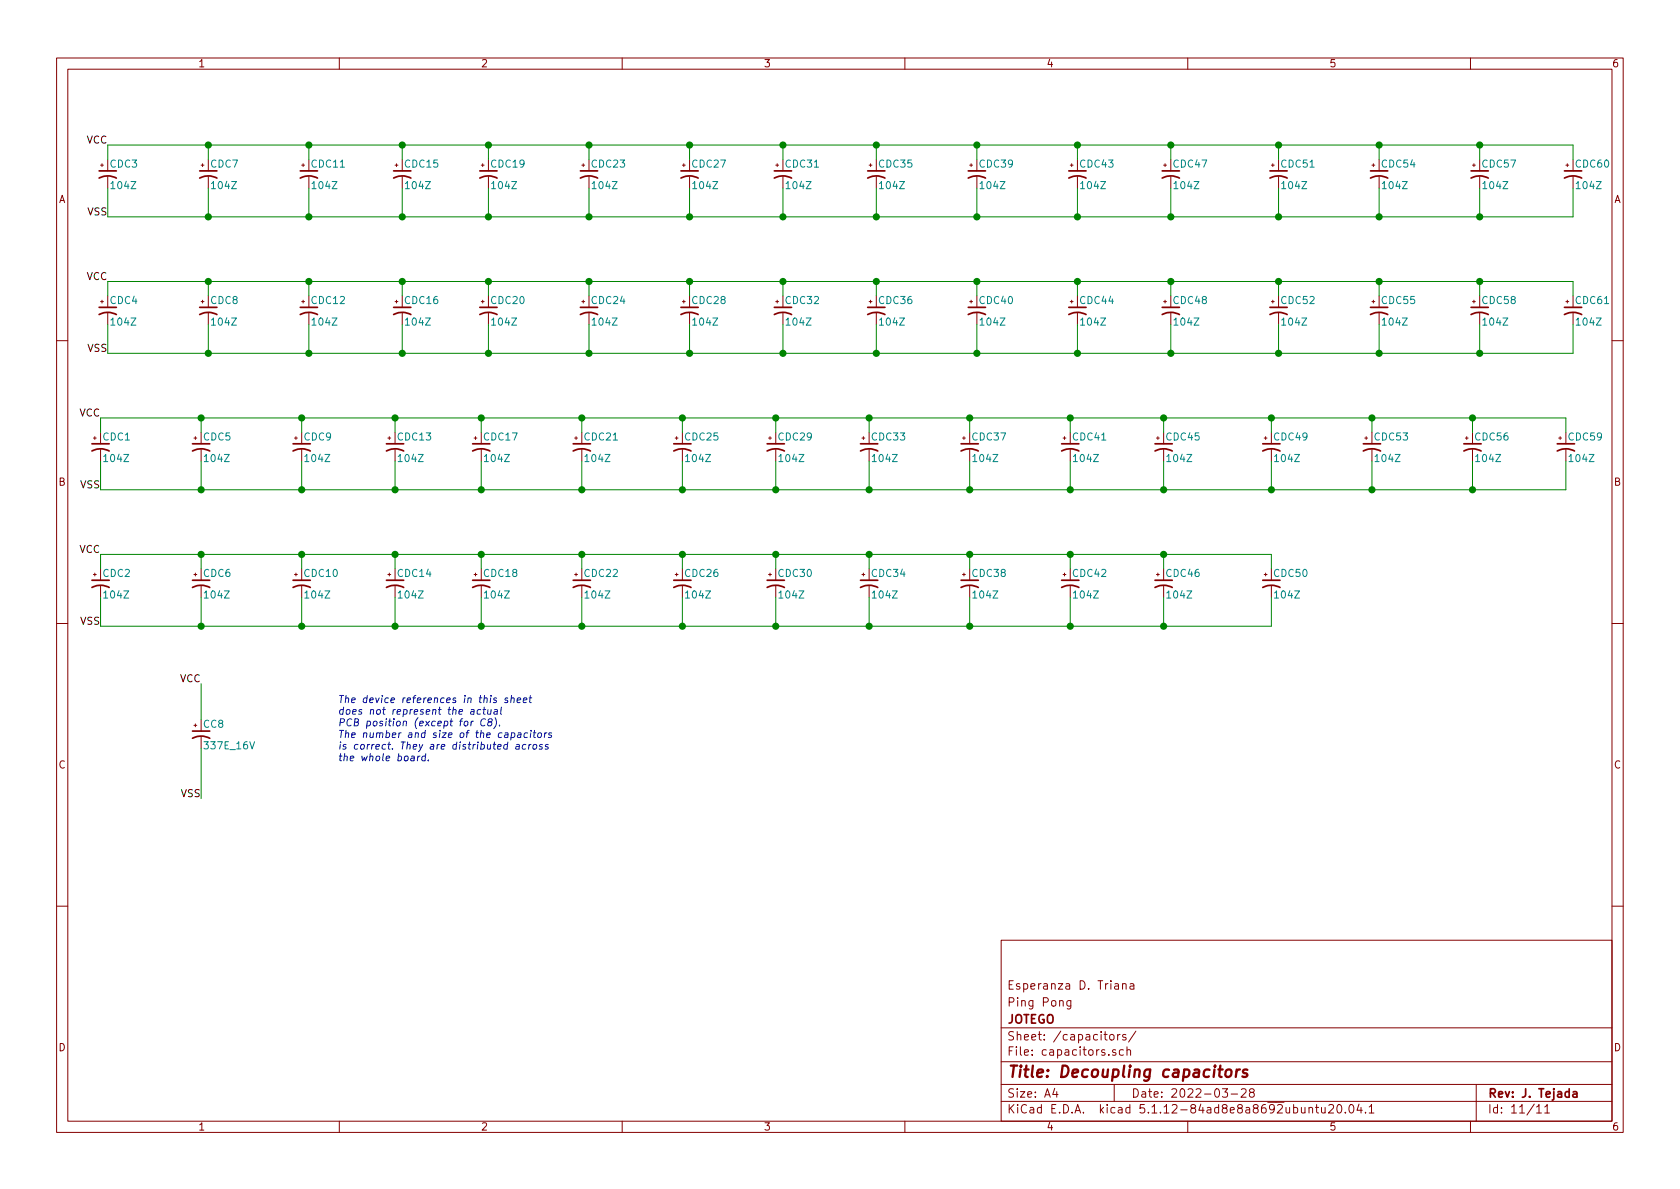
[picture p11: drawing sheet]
<svg xmlns="http://www.w3.org/2000/svg" width="297mm" height="210mm" viewBox="0 0 297 210" stroke-linecap="round" stroke-linejoin="round" font-family="sans-serif">
<g fill="none" stroke="#840000" stroke-width=".18">
<path d="M10 10.3h277v189.9h-277zM12 12.2h273v186.1h-273zM60 10.3v1.9M110 10.3v1.9M160 10.3v1.9M210 10.3v1.9M260 10.3v1.9M17.8 29.2h.5M18 29v.5M19 31.2v2.1M35.6 29.2h.5M35.8 29v.5"/>
<path d="M36.8 31.2v2.1M53.3 29.2h.5M53.6 29v.5M54.6 31.2v2.1M69.8 29.2h.6M70.1 29v.5M71.1 31.2v2.1M85.1 29.2h.5M85.3 29v.5M86.4 31.2v2.1M102.9 29.2h.5M103.1 29v.5"/>
<path d="M104.1 31.2v2.1M120.6 29.2h.6M120.9 29v.5M121.9 31.2v2.1M137.2 29.2h.5M137.4 29v.5M138.4 31.2v2.1M153.7 29.2h.5M153.9 29v.5M154.9 31.2v2.1M171.4 29.2h.6M171.7 29v.5"/>
<path d="M172.7 31.2v2.1M189.2 29.2h.5M189.5 29v.5M190.5 31.2v2.1M205.7 29.2h.5M206 29v.5M207 31.2v2.1M224.8 29.2h.5M225 29v.5M226.1 31.2v2.1M242.6 29.2h.5M242.8 29v.5"/>
<path d="M243.8 31.2v2.1M260.3 29.2h.6M260.6 29v.5M261.6 31.2v2.1M276.9 29.2h.5M277.1 29v.5M278.1 31.2v2.1M17.8 53.3h.5M18 53.1v.5M19 55.4v2M35.6 53.3h.5M35.8 53.1v.5"/>
<path d="M36.8 55.4v2M53.3 53.3h.5M53.6 53.1v.5M54.6 55.4v2M69.8 53.3h.6M70.1 53.1v.5M71.1 55.4v2M85.1 53.3h.5M85.3 53.1v.5M86.4 55.4v2M102.9 53.3h.5M103.1 53.1v.5"/>
<path d="M104.1 55.4v2M120.6 53.3h.6M120.9 53.1v.5M121.9 55.4v2M137.2 53.3h.5M137.4 53.1v.5M138.4 55.4v2M153.7 53.3h.5M153.9 53.1v.5M154.9 55.4v2M171.4 53.3h.6M171.7 53.1v.5"/>
<path d="M172.7 55.4v2M189.2 53.3h.5M189.5 53.1v.5M190.5 55.4v2M205.7 53.3h.5M206 53.1v.5M207 55.4v2M224.8 53.3h.5M225 53.1v.5M226.1 55.4v2M242.6 53.3h.5M242.8 53.1v.5"/>
<path d="M243.8 55.4v2M260.3 53.3h.6M260.6 53.1v.5M261.6 55.4v2M276.9 53.3h.5M277.1 53.1v.5M278.1 55.4v2M10 60.2h2M16.5 77.5h.5M16.8 77.2v.5M17.8 79.5v2M34.3 77.5h.5"/>
<path d="M34.5 77.2v.5M35.6 79.5v2M52.1 77.5h.5M52.3 77.2v.5M53.3 79.5v2M68.6 77.5h.5M68.8 77.2v.5M69.8 79.5v2M83.8 77.5h.5M84.1 77.2v.5M85.1 79.5v2M101.6 77.5h.5"/>
<path d="M101.9 77.2v.5M102.9 79.5v2M119.4 77.5h.5M119.6 77.2v.5M120.6 79.5v2M135.9 77.5h.5M136.1 77.2v.5M137.2 79.5v2M152.4 77.5h.5M152.7 77.2v.5M153.7 79.5v2M170.2 77.5h.5"/>
<path d="M170.4 77.2v.5M171.4 79.5v2M188 77.5h.5M188.2 77.2v.5M189.2 79.5v2M204.5 77.5h.5M204.7 77.2v.5M205.7 79.5v2M223.5 77.5h.5M223.8 77.2v.5M224.8 79.5v2M241.3 77.5h.5"/>
<path d="M241.6 77.2v.5M242.6 79.5v2M259.1 77.5h.5M259.3 77.2v.5M260.3 79.5v2M275.6 77.5h.5M275.8 77.2v.5M276.9 79.5v2M285 60.2h2M10 110.3h2M16.5 101.6h.5M16.8 101.3v.5"/>
<path d="M17.8 103.6v2.1M34.3 101.6h.5M34.5 101.3v.5M35.6 103.6v2.1M52.1 101.6h.5M52.3 101.3v.5M53.3 103.6v2.1M68.6 101.6h.5M68.8 101.3v.5M69.8 103.6v2.1M83.8 101.6h.5M84.1 101.3v.5"/>
<path d="M85.1 103.6v2.1M101.6 101.6h.5M101.9 101.3v.5M102.9 103.6v2.1M119.4 101.6h.5M119.6 101.3v.5M120.6 103.6v2.1M135.9 101.6h.5M136.1 101.3v.5M137.2 103.6v2.1M152.4 101.6h.5M152.7 101.3v.5"/>
<path d="M153.7 103.6v2.1M170.2 101.6h.5M170.4 101.3v.5M171.4 103.6v2.1M188 101.6h.5M188.2 101.3v.5M189.2 103.6v2.1M204.5 101.6h.5M204.7 101.3v.5M205.7 103.6v2.1M223.5 101.6h.5M223.8 101.3v.5"/>
<path d="M224.8 103.6v2.1M285 110.3h2M34.3 128.3h.5M34.5 128v.5M35.6 130.3v2M10 160.2h2M177 166.3h108v32h-108zM189.3 176.9v1.4l-.2 .1h-.4M189.3 177l-.4-.1-.3 .3 .1 .6 .2 .1 .4-.1M198.5 174.1l.2-.2 .4 .1v.9M198.5 173.9v1M199.8 174h.6l.1 .9"/>
<path d="M200.5 174.3l-.5 .1-.2 .2v.2l.2 .1 .5-.1M285 160.2h2M60 198.3v1.9M110 198.3v1.9M160 198.3v1.9M177 194.8h108M177 191.8h108M177 187.8h108M177 181.8h108M186.5 192.5l-.4 1h1M186.8 193v1M196.3 183.1l.2-.2 .4 .2v.7l-.2 .1-.4-.1z"/>
<path d="M197 191.8v3M197.3 185.7l-.4-.1-.2 .2 .1 .2 .5 .2v.3h-.6M197.6 182.9v1M198 182.9l-.4 .3M198.6 185.7l-.4-.1-.3 .3 .1 .6 .2 .1 .4-.1M199.1 183l-.4-.1-.2 .2 .1 .3 .5 .1v.3h-.6M199.3 185.7l.2-.1 .3 .1 .1 .9M199.3 185.1v1.5M200.8 182.3l-1.3 2M210 198.3v1.9M216.1 192.5h.9l-.4 .6 .4 .1v.7l-.2 .1-.7-.1M217.7 193.5h1.1"/>
<path d="M219.5 192.7l.2-.2h.3l.3 .2v.3v.2l-.9 .8h.9M221.2 193.2l-.3-.3 .1-.2 .2-.2 .4 .1 .2 .2-.1 .2-.6 .2a.48 .48 0 0 0-.1 .7l.2 .1 .5-.1a.48 .48 0 0 0-.1-.7h-.1M231.4 196l.2-.2 .4 .1 .1 .9M231.4 195.8v1M232.6 195.8h.5M232.8 195.3v1.3l.3 .2M233.7 195.8v.8a.37 .37 0 0 0 .6 .1M234.3 195.8v1M234.9 195.5l.3-.2h.3l.2 .2 .1 .3-.1 .2-.8 .8h.9M236.5 195.5l.2-.2a.8 .8 0 0 1 .6 .8 .8 .8 0 0 1-.6 .7l-.2-.1-.1-.4zM237.9 196.7v.1M238.7 195.5l.2-.2a.8 .8 0 0 1 .5 .8 .8 .8 0 0 1-.5 .7l-.2-.1-.2-.4z"/>
<path d="M240.3 195.2l-.4 1.1h1M240.6 195.8v1M241.4 196.7v.1M242.1 195.8l.4-.5v1.5M242.1 196.8h.8M260 198.3v1.9M261 191.8v6.5M271.7 195.8l.4-.5v1.5M271.7 196.8h.8M273.1 195.8l.5-.5v1.5M273.1 196.8h.9"/>
</g>
<g fill="none" stroke="#840000" stroke-width=".3">
<path d="M17.5 31.5a3.2 3.2 0 0 1 3.1 0M17.5 30.2h3.1M35.3 31.5a3.2 3.2 0 0 1 3.1 0M35.3 30.2h3.1M53.1 31.5a3.2 3.2 0 0 1 3 0M53.1 30.2h3M69.6 31.5a3.2 3.2 0 0 1 3 0M69.6 30.2h3M84.8 31.5a3.2 3.2 0 0 1 3.1 0M84.8 30.2h3.1M102.6 31.5a3.2 3.2 0 0 1 3.1 0M102.6 30.2h3.1"/>
<path d="M120.4 31.5a3.2 3.2 0 0 1 3 0M120.4 30.2h3M136.9 31.5a3.2 3.2 0 0 1 3.1 0M136.9 30.2h3.1M153.4 31.5a3.2 3.2 0 0 1 3.1 0M153.4 30.2h3.1M171.2 31.5a3.2 3.2 0 0 1 3 0M171.2 30.2h3M189 31.5a3.2 3.2 0 0 1 3 0M189 30.2h3M205.5 31.5a3.2 3.2 0 0 1 3 0M205.5 30.2h3"/>
<path d="M224.5 31.5a3.2 3.2 0 0 1 3.1 0M224.5 30.2h3.1M242.3 31.5a3.2 3.2 0 0 1 3.1 0M242.3 30.2h3.1M260.1 31.5a3.2 3.2 0 0 1 3 0M260.1 30.2h3M276.6 31.5a3.2 3.2 0 0 1 3.1 0M276.6 30.2h3.1M17.5 55.6a3.2 3.2 0 0 1 3.1 0M17.5 54.4h3.1M35.3 55.6a3.2 3.2 0 0 1 3.1 0M35.3 54.4h3.1"/>
<path d="M53.1 55.6a3.2 3.2 0 0 1 3 0M53.1 54.4h3M69.6 55.6a3.2 3.2 0 0 1 3 0M69.6 54.4h3M84.8 55.6a3.2 3.2 0 0 1 3.1 0M84.8 54.4h3.1M102.6 55.6a3.2 3.2 0 0 1 3.1 0M102.6 54.4h3.1M120.4 55.6a3.2 3.2 0 0 1 3 0M120.4 54.4h3M136.9 55.6a3.2 3.2 0 0 1 3.1 0M136.9 54.4h3.1"/>
<path d="M153.4 55.6a3.2 3.2 0 0 1 3.1 0M153.4 54.4h3.1M171.2 55.6a3.2 3.2 0 0 1 3 0M171.2 54.4h3M189 55.6a3.2 3.2 0 0 1 3 0M189 54.4h3M205.5 55.6a3.2 3.2 0 0 1 3 0M205.5 54.4h3M224.5 55.6a3.2 3.2 0 0 1 3.1 0M224.5 54.4h3.1M242.3 55.6a3.2 3.2 0 0 1 3.1 0M242.3 54.4h3.1"/>
<path d="M260.1 55.6a3.2 3.2 0 0 1 3 0M260.1 54.4h3M276.6 55.6a3.2 3.2 0 0 1 3.1 0M276.6 54.4h3.1M16.3 79.8a3.2 3.2 0 0 1 3 0M16.3 78.5h3M34 79.8a3.2 3.2 0 0 1 3.1 0M34 78.5h3.1M51.8 79.8a3.2 3.2 0 0 1 3.1 0M51.8 78.5h3.1M68.3 79.8a3.2 3.2 0 0 1 3.1 0M68.3 78.5h3.1"/>
<path d="M83.6 79.8a3.2 3.2 0 0 1 3 0M83.6 78.5h3M101.3 79.8a3.2 3.2 0 0 1 3.1 0M101.3 78.5h3.1M119.1 79.8a3.2 3.2 0 0 1 3.1 0M119.1 78.5h3.1M135.6 79.8a3.2 3.2 0 0 1 3.1 0M135.6 78.5h3.1M152.1 79.8a3.2 3.2 0 0 1 3.1 0M152.1 78.5h3.1M169.9 79.8a3.2 3.2 0 0 1 3.1 0M169.9 78.5h3.1"/>
<path d="M187.7 79.8a3.2 3.2 0 0 1 3.1 0M187.7 78.5h3.1M204.2 79.8a3.2 3.2 0 0 1 3.1 0M204.2 78.5h3.1M223.3 79.8a3.2 3.2 0 0 1 3 0M223.3 78.5h3M241 79.8a3.2 3.2 0 0 1 3.1 0M241 78.5h3.1M258.8 79.8a3.2 3.2 0 0 1 3.1 0M258.8 78.5h3.1M275.3 79.8a3.2 3.2 0 0 1 3.1 0M275.3 78.5h3.1"/>
<path d="M16.3 103.9a3.2 3.2 0 0 1 3 0M16.3 102.6h3M34 103.9a3.2 3.2 0 0 1 3.1 0M34 102.6h3.1M51.8 103.9a3.2 3.2 0 0 1 3.1 0M51.8 102.6h3.1M68.3 103.9a3.2 3.2 0 0 1 3.1 0M68.3 102.6h3.1M83.6 103.9a3.2 3.2 0 0 1 3 0M83.6 102.6h3M101.3 103.9a3.2 3.2 0 0 1 3.1 0M101.3 102.6h3.1"/>
<path d="M119.1 103.9a3.2 3.2 0 0 1 3.1 0M119.1 102.6h3.1M135.6 103.9a3.2 3.2 0 0 1 3.1 0M135.6 102.6h3.1M152.1 103.9a3.2 3.2 0 0 1 3.1 0M152.1 102.6h3.1M169.9 103.9a3.2 3.2 0 0 1 3.1 0M169.9 102.6h3.1M187.7 103.9a3.2 3.2 0 0 1 3.1 0M187.7 102.6h3.1M204.2 103.9a3.2 3.2 0 0 1 3.1 0M204.2 102.6h3.1"/>
<path d="M223.3 103.9a3.2 3.2 0 0 1 3 0M223.3 102.6h3M34 130.6a3.2 3.2 0 0 1 3.1 0M34 129.3h3.1M278.2 193.1h.5l.1 .9M278.8 193.4l-.5 .1-.2 .2 .2 .3 .5-.1"/>
</g>
<path d="M216.8 189.3a.53 .53 0 0 1 .5-.2 .53 .53 0 0 1 .5 .4l-.1 .6a.54 .54 0 0 1-.5 .4 .54 .54 0 0 1-.6-.4zM218.7 189.1l-.2 1.3M219.2 189.1a.54 .54 0 0 0-.6 .4M220.5 189.2a.49 .49 0 0 0-.7 .3l.2 .3 .5 .1v.3l-.3 .2-.5-.1" fill="none" stroke="#840000" stroke-width=".41"/>
<g fill="none" stroke="#008400" stroke-width=".18">
<path d="M19 33.3v5h259.1v-5M19 28.2v-2.6h259.1v2.6M36.8 25.6v2.6M36.8 33.3v5M54.6 25.6v2.6M54.6 33.3v5M71.1 25.6v2.6M71.1 33.3v5M86.4 25.6v2.6M86.4 33.3v5M104.1 25.6v2.6M104.1 33.3v5"/>
<path d="M121.9 25.6v2.6M121.9 33.3v5M138.4 25.6v2.6M138.4 33.3v5M154.9 25.6v2.6M154.9 33.3v5M172.7 25.6v2.6M172.7 33.3v5M190.5 25.6v2.6M190.5 33.3v5M207 25.6v2.6M207 33.3v5"/>
<path d="M226.1 25.6v2.6M226.1 33.3v5M243.8 25.6v2.6M243.8 33.3v5M261.6 25.6v2.6M261.6 33.3v5M19 57.4v5.1h259.1v-5.1M19 52.3v-2.5h259.1v2.5M36.8 49.8v2.5M36.8 57.4v5.1M54.6 49.8v2.5M54.6 57.4v5.1"/>
<path d="M71.1 49.8v2.5M71.1 57.4v5.1M86.4 49.8v2.5M86.4 57.4v5.1M104.1 49.8v2.5M104.1 57.4v5.1M121.9 49.8v2.5M121.9 57.4v5.1M138.4 49.8v2.5M138.4 57.4v5.1M154.9 49.8v2.5M154.9 57.4v5.1"/>
<path d="M172.7 49.8v2.5M172.7 57.4v5.1M190.5 49.8v2.5M190.5 57.4v5.1M207 49.8v2.5M207 57.4v5.1M226.1 49.8v2.5M226.1 57.4v5.1M243.8 49.8v2.5M243.8 57.4v5.1M261.6 49.8v2.5M261.6 57.4v5.1"/>
<path d="M17.8 76.4v-2.5h259.1v2.5M35.6 73.9v2.5M53.3 73.9v2.5M69.8 73.9v2.5M85.1 73.9v2.5M102.9 73.9v2.5M120.6 73.9v2.5M137.2 73.9v2.5M153.7 73.9v2.5M171.4 73.9v2.5M189.2 73.9v2.5M205.7 73.9v2.5"/>
<path d="M224.8 73.9v2.5M242.6 73.9v2.5M260.3 73.9v2.5M17.8 81.5v5.1h259.1v-5.1M35.6 81.5v5.1M35.6 98v2.6M53.3 81.5v5.1M53.3 98v2.6M69.8 81.5v5.1M69.8 98v2.6M85.1 81.5v5.1M85.1 98v2.6"/>
<path d="M102.9 81.5v5.1M102.9 98v2.6M120.6 81.5v5.1M120.6 98v2.6M137.2 81.5v5.1M137.2 98v2.6M153.7 81.5v5.1M153.7 98v2.6M171.4 81.5v5.1M171.4 98v2.6M189.2 81.5v5.1M189.2 98v2.6"/>
<path d="M205.7 81.5v5.1M205.7 98v2.6M224.8 81.5v5.1M242.6 81.5v5.1M260.3 81.5v5.1M17.8 100.6v-2.6h207v2.6M17.8 105.7v5h207v-5M35.6 105.7v5M53.3 105.7v5M69.8 105.7v5M85.1 105.7v5M102.9 105.7v5"/>
<path d="M120.6 105.7v5M137.2 105.7v5M153.7 105.7v5M171.4 105.7v5M189.2 105.7v5M205.7 105.7v5M35.6 120.9v6.3M35.6 132.3v8.9"/>
</g>
<g fill="none" stroke="#0000c2" stroke-width=".18">
<path d="M72.7 133.8h.5v.7M73.9 133.7l-.1 .8M74.3 133.7l-.4 .2M75.2 133.8h-.5l-.2 .5 .3 .2h.3M75.3 133.3l-.2 1.2M75.7 134.4v.1M83.3 125.5h.5v.8M83.3 127.5l-.1 .9M83.7 127.5l-.4 .3M83.8 125.8l-.5 .1-.1 .2 .1 .2h.5M85 125.5h-.3l-.3 .2 .1 .6h.4M85.4 125.5h.5"/>
<path d="M85.6 125l-.1 1.1v.2h.3M85.9 127.2a.61 .61 0 0 0-.9 .4 .61 .61 0 0 0 .5 .8l.2-.2M86.3 125.5v.8h.3l.1-.1M86.5 127.7l-.2-.4 .3-.2h.2l.2 .2v.2l-.6 .2-.1 .2-.1 .2 .2 .3 .4-.1 .1-.2 .1-.2-.2-.2M86.8 125.5l-.1 .8M87.4 125.5h.5v.8M87.5 126.9a1.46 1.46 0 0 1-.2 1.9M88 125.8l-.6 .1-.1 .2 .2 .2h.4M88.3 128.2v.2M88.6 125l-.1 1.1 .2 .2M89.8 123.5l-.3-.1-.2 .2 .4 .3v.3h-.5M90.4 123.5l.2-.1 .3 .1v.8"/>
<path d="M90.4 129.6h.5l.1 .6-.3 .2h-.3M90.4 123l-.1 1.3M90.5 129.6l-.2 1.3M91.3 131.7h.5l-.1 .8M91.4 123.8l.7-.1-.1-.2h-.5l-.1 .6 .2 .2 .3-.1M91.6 129.6h.5l-.1 .8M91.8 131.9l-.5 .1-.1 .3 .1 .2 .5-.1M92.1 129.9l-.5 .1-.1 .2 .1 .2h.5M92.5 123.8l.6-.1v-.2h-.5l-.1 .6 .2 .2 .3-.1M93 131.7h-.5l-.2 .6 .2 .2 .4-.1M93.3 129.6h-.5l-.2 .6 .2 .2h.4M93.5 123.4h.5"/>
<path d="M93.5 131.6l-.1 .9M93.8 123l-.2 1.1 .3 .2M93.9 129.6l-.1 .8M93.9 129.2v.1M93.9 131.6l-.4 .3M94.3 129.6h.5M94.4 131.7l.3-.1 .2 .3v.4l-.3 .2-.3-.1-.1-.1zM94.5 129.2l-.1 1v.2h.3M95.2 129.7l.2-.1 .3 .1v.5l-.1 .2h-.4l-.1-.1zM95.9 131.7l-.3-.1-.2 .2 .1 .2 .4 .1-.1 .3h-.5M96.3 129.6l-.1 .8M96.7 129.6l-.4 .2"/>
<path d="M96.9 131.7l-.3-.1-.2 .3 .5 .2v.3h-.5M97.5 129.6h-.3l-.2 .2 .1 .1 .4 .2-.1 .3h-.4"/>
</g>
<g fill="#008400" stroke="#008400" stroke-width=".25">
<circle cx="171.5" cy="86.6" r=".51"/>
<circle cx="242.6" cy="73.9" r=".51"/>
<circle cx="190.5" cy="49.8" r=".51"/>
<circle cx="189.2" cy="73.9" r=".51"/>
<circle cx="121.9" cy="38.3" r=".51"/>
<circle cx="171.5" cy="73.9" r=".51"/>
<circle cx="172.7" cy="62.5" r=".51"/>
<circle cx="104.1" cy="38.3" r=".51"/>
<circle cx="190.5" cy="62.5" r=".51"/>
<circle cx="120.7" cy="86.6" r=".51"/>
<circle cx="102.9" cy="86.6" r=".51"/>
<circle cx="172.7" cy="49.8" r=".51"/>
<circle cx="189.2" cy="86.6" r=".51"/>
<circle cx="121.9" cy="62.5" r=".51"/>
<circle cx="243.8" cy="49.8" r=".51"/>
<circle cx="172.7" cy="25.6" r=".51"/>
<circle cx="260.3" cy="73.9" r=".51"/>
<circle cx="104.1" cy="62.5" r=".51"/>
<circle cx="190.5" cy="25.6" r=".51"/>
<circle cx="242.6" cy="86.6" r=".51"/>
<circle cx="121.9" cy="49.8" r=".51"/>
<circle cx="260.3" cy="86.6" r=".51"/>
<circle cx="172.7" cy="38.3" r=".51"/>
<circle cx="69.9" cy="73.9" r=".51"/>
<circle cx="36.8" cy="38.3" r=".51"/>
<circle cx="207" cy="49.8" r=".51"/>
<circle cx="154.9" cy="62.5" r=".51"/>
<circle cx="226.1" cy="49.8" r=".51"/>
<circle cx="138.4" cy="62.5" r=".51"/>
<circle cx="207" cy="62.5" r=".51"/>
<circle cx="226.1" cy="62.5" r=".51"/>
<circle cx="36.8" cy="25.6" r=".51"/>
<circle cx="154.9" cy="49.8" r=".51"/>
<circle cx="138.4" cy="49.8" r=".51"/>
<circle cx="54.6" cy="25.6" r=".51"/>
<circle cx="86.4" cy="62.5" r=".51"/>
<circle cx="71.1" cy="62.5" r=".51"/>
<circle cx="35.6" cy="73.9" r=".51"/>
<circle cx="121.9" cy="25.6" r=".51"/>
<circle cx="86.4" cy="49.8" r=".51"/>
<circle cx="53.3" cy="73.9" r=".51"/>
<circle cx="54.6" cy="38.3" r=".51"/>
<circle cx="71.1" cy="49.8" r=".51"/>
<circle cx="35.6" cy="86.6" r=".51"/>
<circle cx="261.6" cy="62.5" r=".51"/>
<circle cx="53.3" cy="86.6" r=".51"/>
<circle cx="243.8" cy="62.5" r=".51"/>
<circle cx="261.6" cy="49.8" r=".51"/>
<circle cx="102.9" cy="73.9" r=".51"/>
<circle cx="104.1" cy="25.6" r=".51"/>
<circle cx="69.9" cy="86.6" r=".51"/>
<circle cx="120.7" cy="73.9" r=".51"/>
<circle cx="138.4" cy="25.6" r=".51"/>
<circle cx="261.6" cy="38.3" r=".51"/>
<circle cx="189.2" cy="110.7" r=".51"/>
<circle cx="53.3" cy="98" r=".51"/>
<circle cx="54.6" cy="49.8" r=".51"/>
<circle cx="171.5" cy="110.7" r=".51"/>
<circle cx="71.1" cy="25.6" r=".51"/>
<circle cx="86.4" cy="25.6" r=".51"/>
<circle cx="35.6" cy="110.7" r=".51"/>
<circle cx="189.2" cy="98" r=".51"/>
<circle cx="71.1" cy="38.3" r=".51"/>
<circle cx="86.4" cy="38.3" r=".51"/>
<circle cx="171.5" cy="98" r=".51"/>
<circle cx="53.3" cy="110.7" r=".51"/>
<circle cx="36.8" cy="62.5" r=".51"/>
<circle cx="154.9" cy="25.6" r=".51"/>
<circle cx="36.8" cy="49.8" r=".51"/>
<circle cx="138.4" cy="38.3" r=".51"/>
<circle cx="154.9" cy="38.3" r=".51"/>
<circle cx="207" cy="25.6" r=".51"/>
<circle cx="120.7" cy="110.7" r=".51"/>
<circle cx="102.9" cy="98" r=".51"/>
<circle cx="226.1" cy="25.6" r=".51"/>
<circle cx="102.9" cy="110.7" r=".51"/>
<circle cx="207" cy="38.3" r=".51"/>
<circle cx="226.1" cy="38.3" r=".51"/>
<circle cx="120.7" cy="98" r=".51"/>
<circle cx="261.6" cy="25.6" r=".51"/>
<circle cx="190.5" cy="38.3" r=".51"/>
<circle cx="104.1" cy="49.8" r=".51"/>
<circle cx="85.1" cy="86.6" r=".51"/>
<circle cx="137.2" cy="73.9" r=".51"/>
<circle cx="153.7" cy="73.9" r=".51"/>
<circle cx="137.2" cy="86.6" r=".51"/>
<circle cx="153.7" cy="86.6" r=".51"/>
<circle cx="205.7" cy="73.9" r=".51"/>
<circle cx="243.8" cy="25.6" r=".51"/>
<circle cx="224.8" cy="73.9" r=".51"/>
<circle cx="205.7" cy="86.6" r=".51"/>
<circle cx="205.7" cy="110.7" r=".51"/>
<circle cx="224.8" cy="86.6" r=".51"/>
<circle cx="85.1" cy="73.9" r=".51"/>
<circle cx="205.7" cy="98" r=".51"/>
<circle cx="153.7" cy="110.7" r=".51"/>
<circle cx="137.2" cy="110.7" r=".51"/>
<circle cx="153.7" cy="98" r=".51"/>
<circle cx="137.2" cy="98" r=".51"/>
<circle cx="85.1" cy="110.7" r=".51"/>
<circle cx="69.9" cy="110.7" r=".51"/>
<circle cx="54.6" cy="62.5" r=".51"/>
<circle cx="85.1" cy="98" r=".51"/>
<circle cx="69.9" cy="98" r=".51"/>
<circle cx="243.8" cy="38.3" r=".51"/>
<circle cx="35.6" cy="98" r=".51"/>
</g>
<text font-size="2.8" fill="#840000" x="178" y="190.5">Title: Decoupling capacitors</text>
<g font-size="2.1" fill="#840000">
<text x="178" y="178">Ping Pong</text>
<text x="178" y="175">Esperanza D. Triana</text>
<text x="178" y="184">Sheet: /capacitors/</text>
<text x="178" y="181">JOTEGO</text>
<text x="178" y="186.7">File: capacitors.sch</text>
<text x="178" y="196.9">KiCad E.D.A. kicad 5.1.12-84ad8e8a8692ubuntu20.04.1</text>
<text x="178" y="194.1">Size: A4</text>
<text x="200" y="194.1">Date: 2022-03-28</text>
<text x="263" y="194.1">Rev: J. Tejada</text>
<text x="263" y="196.9">Id: 11/11</text>
</g>
<g font-size="1.8" fill="#840000">
<text x="35" y="11.9">1</text>
<text x="85" y="11.9">2</text>
<text x="135" y="11.9">3</text>
<text x="185" y="11.9">4</text>
<text x="235" y="11.9">5</text>
<text x="285" y="11.9">6</text>
<text x="10.4" y="35.9">A</text>
<text x="285.4" y="35.9">A</text>
<text x="10.4" y="85.9">B</text>
<text x="285.4" y="85.9">B</text>
<text x="10.4" y="135.9">C</text>
<text x="285.4" y="135.9">C</text>
<text x="10.4" y="185.9">D</text>
<text x="285.4" y="185.9">D</text>
<text x="35" y="199.9">1</text>
<text x="85" y="199.9">2</text>
<text x="135" y="199.9">3</text>
<text x="185" y="199.9">4</text>
<text x="235" y="199.9">5</text>
<text x="285" y="199.9">6</text>
</g>
<g font-size="1.8">
<text x="15.3" y="25.4">VCC</text>
<text x="15.5" y="38.1">VSS</text>
<text x="15.3" y="49.5">VCC</text>
<text x="15.5" y="62.2">VSS</text>
<text x="14" y="73.7">VCC</text>
<text x="14.2" y="86.4">VSS</text>
<text x="14" y="97.8">VCC</text>
<text x="14.2" y="110.5">VSS</text>
<text x="31.8" y="120.6">VCC</text>
<text x="32" y="141">VSS</text>
</g>
<g font-size="1.8" fill="#008484">
<text x="19.5" y="29.6">CDC3</text>
<text x="37.3" y="29.6">CDC7</text>
<text x="55.1" y="29.6">CDC11</text>
<text x="71.7" y="29.6">CDC15</text>
<text x="86.9" y="29.6">CDC19</text>
<text x="104.7" y="29.6">CDC23</text>
<text x="122.5" y="29.6">CDC27</text>
<text x="139" y="29.6">CDC31</text>
<text x="155.5" y="29.6">CDC35</text>
<text x="173.3" y="29.6">CDC39</text>
<text x="191" y="29.6">CDC43</text>
<text x="207.5" y="29.6">CDC47</text>
<text x="226.6" y="29.6">CDC51</text>
<text x="244.4" y="29.6">CDC54</text>
<text x="262.2" y="29.6">CDC57</text>
<text x="278.7" y="29.6">CDC60</text>
<text x="19.8" y="33.4">104Z</text>
<text x="37.6" y="33.4">104Z</text>
<text x="55.3" y="33.4">104Z</text>
<text x="71.9" y="33.4">104Z</text>
<text x="87.1" y="33.4">104Z</text>
<text x="104.9" y="33.4">104Z</text>
<text x="122.7" y="33.4">104Z</text>
<text x="139.2" y="33.4">104Z</text>
<text x="155.7" y="33.4">104Z</text>
<text x="173.5" y="33.4">104Z</text>
<text x="191.2" y="33.4">104Z</text>
<text x="207.7" y="33.4">104Z</text>
<text x="226.8" y="33.4">104Z</text>
<text x="244.6" y="33.4">104Z</text>
<text x="262.4" y="33.4">104Z</text>
<text x="278.9" y="33.4">104Z</text>
<text x="19.5" y="53.8">CDC4</text>
<text x="37.3" y="53.8">CDC8</text>
<text x="55.1" y="53.8">CDC12</text>
<text x="71.7" y="53.8">CDC16</text>
<text x="86.9" y="53.8">CDC20</text>
<text x="104.7" y="53.8">CDC24</text>
<text x="122.5" y="53.8">CDC28</text>
<text x="139" y="53.8">CDC32</text>
<text x="155.5" y="53.8">CDC36</text>
<text x="173.3" y="53.8">CDC40</text>
<text x="191" y="53.8">CDC44</text>
<text x="207.5" y="53.8">CDC48</text>
<text x="226.6" y="53.8">CDC52</text>
<text x="244.4" y="53.8">CDC55</text>
<text x="262.2" y="53.8">CDC58</text>
<text x="278.7" y="53.8">CDC61</text>
<text x="19.8" y="57.6">104Z</text>
<text x="37.6" y="57.6">104Z</text>
<text x="55.3" y="57.6">104Z</text>
<text x="71.9" y="57.6">104Z</text>
<text x="87.1" y="57.6">104Z</text>
<text x="104.9" y="57.6">104Z</text>
<text x="122.7" y="57.6">104Z</text>
<text x="139.2" y="57.6">104Z</text>
<text x="155.7" y="57.6">104Z</text>
<text x="173.5" y="57.6">104Z</text>
<text x="191.2" y="57.6">104Z</text>
<text x="207.7" y="57.6">104Z</text>
<text x="226.8" y="57.6">104Z</text>
<text x="244.6" y="57.6">104Z</text>
<text x="262.4" y="57.6">104Z</text>
<text x="278.9" y="57.6">104Z</text>
<text x="18.2" y="77.9">CDC1</text>
<text x="36" y="77.9">CDC5</text>
<text x="53.8" y="77.9">CDC9</text>
<text x="70.4" y="77.9">CDC13</text>
<text x="85.6" y="77.9">CDC17</text>
<text x="103.4" y="77.9">CDC21</text>
<text x="121.2" y="77.9">CDC25</text>
<text x="137.7" y="77.9">CDC29</text>
<text x="154.2" y="77.9">CDC33</text>
<text x="172" y="77.9">CDC37</text>
<text x="189.8" y="77.9">CDC41</text>
<text x="206.3" y="77.9">CDC45</text>
<text x="225.3" y="77.9">CDC49</text>
<text x="243.1" y="77.9">CDC53</text>
<text x="260.9" y="77.9">CDC56</text>
<text x="277.4" y="77.9">CDC59</text>
<text x="18.5" y="81.7">104Z</text>
<text x="36.3" y="81.7">104Z</text>
<text x="54.1" y="81.7">104Z</text>
<text x="70.6" y="81.7">104Z</text>
<text x="85.8" y="81.7">104Z</text>
<text x="103.6" y="81.7">104Z</text>
<text x="121.4" y="81.7">104Z</text>
<text x="137.9" y="81.7">104Z</text>
<text x="154.4" y="81.7">104Z</text>
<text x="172.2" y="81.7">104Z</text>
<text x="190" y="81.7">104Z</text>
<text x="206.5" y="81.7">104Z</text>
<text x="225.5" y="81.7">104Z</text>
<text x="243.3" y="81.7">104Z</text>
<text x="261.1" y="81.7">104Z</text>
<text x="277.6" y="81.7">104Z</text>
<text x="18.2" y="102">CDC2</text>
<text x="18.5" y="105.8">104Z</text>
<text x="36" y="102">CDC6</text>
<text x="36.3" y="105.8">104Z</text>
<text x="53.9" y="102">CDC10</text>
<text x="54.1" y="105.8">104Z</text>
<text x="70.4" y="102">CDC14</text>
<text x="70.6" y="105.8">104Z</text>
<text x="85.6" y="102">CDC18</text>
<text x="85.8" y="105.8">104Z</text>
<text x="103.4" y="102">CDC22</text>
<text x="103.6" y="105.8">104Z</text>
<text x="121.2" y="102">CDC26</text>
<text x="121.4" y="105.8">104Z</text>
<text x="137.7" y="102">CDC30</text>
<text x="137.9" y="105.8">104Z</text>
<text x="154.2" y="102">CDC34</text>
<text x="154.4" y="105.8">104Z</text>
<text x="172" y="102">CDC38</text>
<text x="172.2" y="105.8">104Z</text>
<text x="189.8" y="102">CDC42</text>
<text x="190" y="105.8">104Z</text>
<text x="206.3" y="102">CDC46</text>
<text x="206.5" y="105.8">104Z</text>
<text x="225.3" y="102">CDC50</text>
<text x="225.5" y="105.8">104Z</text>
<text x="36" y="128.7">CC8</text>
<text x="36.4" y="132.5">337E_16V</text>
</g>
<g font-size="1.8" fill="#0000c2">
<text x="59.7" y="124.3">The device references in this sheet</text>
<text x="59.7" y="126.4">does not represent the actual</text>
<text x="59.7" y="128.4">PCB position (except for C8).</text>
<text x="59.7" y="130.5">The number and size of the capacitors</text>
<text x="59.7" y="132.6">is correct. They are distributed across</text>
<text x="59.7" y="134.6">the whole board.</text>
</g>
</svg>
